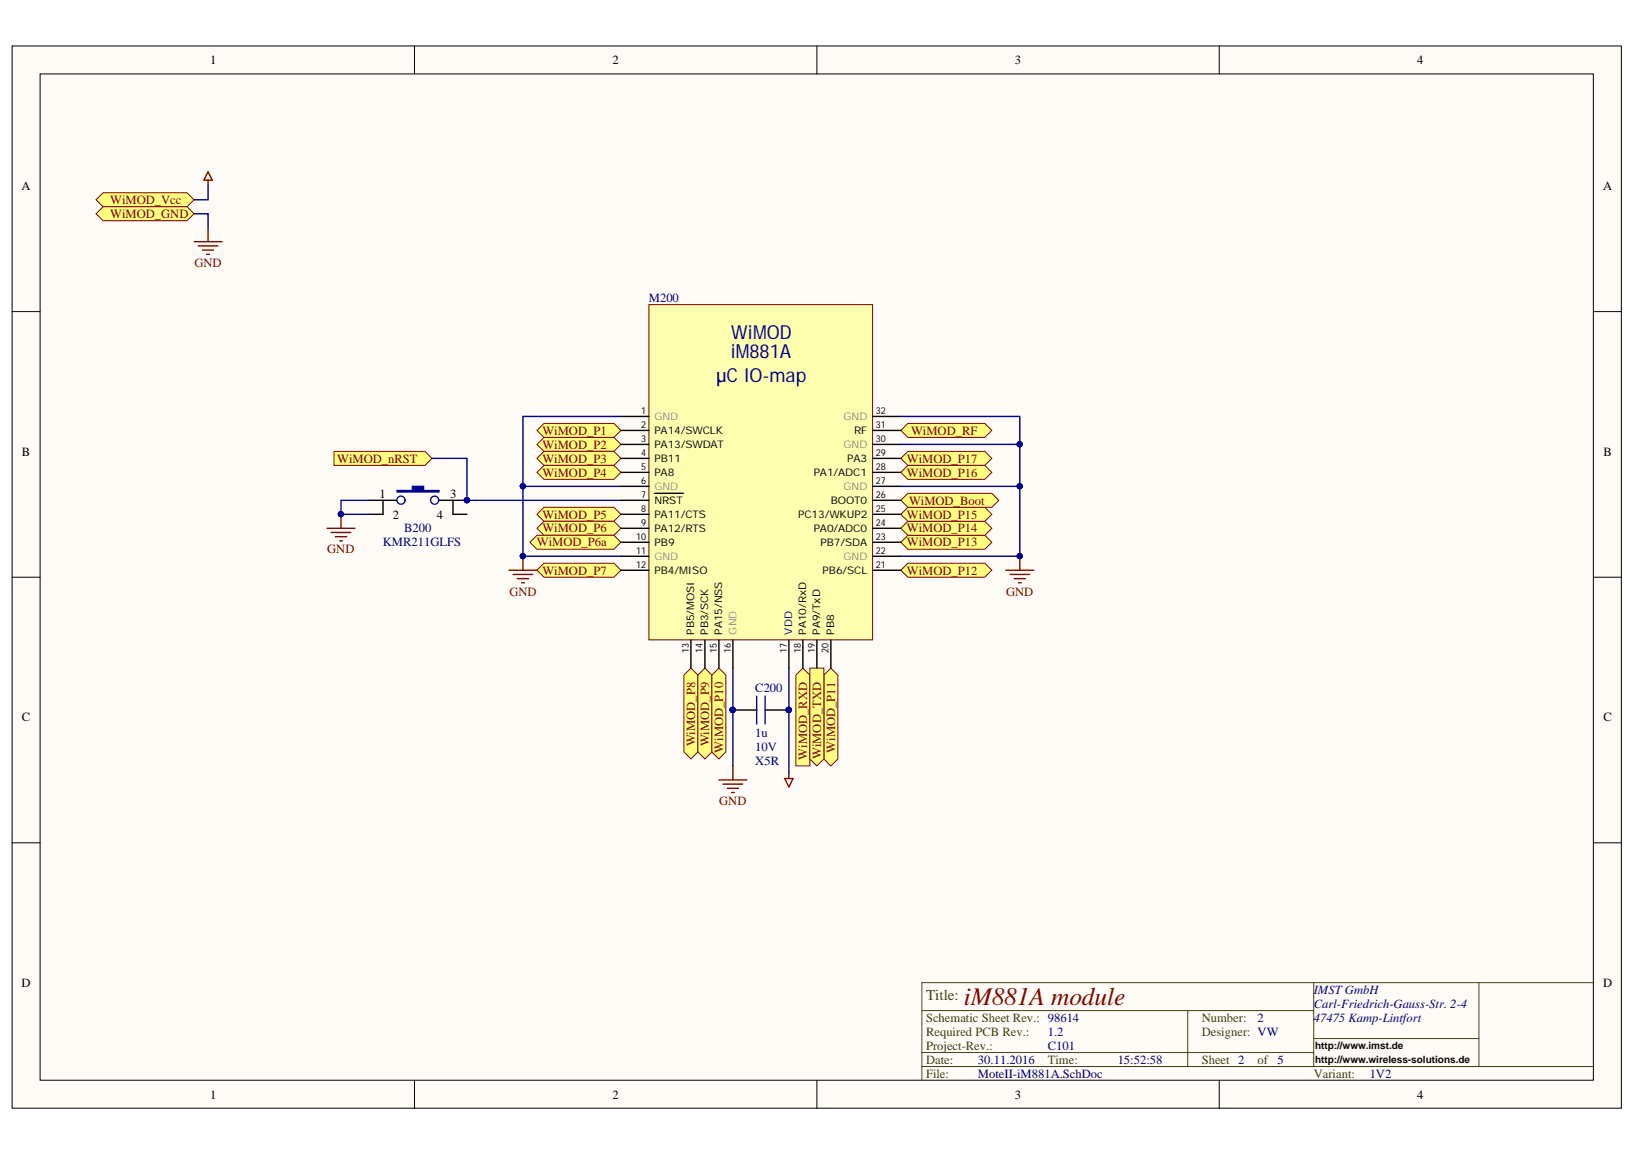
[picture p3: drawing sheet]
<svg xmlns="http://www.w3.org/2000/svg" width="297mm" height="210mm" viewBox="0 0 297 210" stroke-linecap="round" stroke-linejoin="round" font-family="sans-serif">
<g fill="#fffcf8" stroke="#000" stroke-width=".18">
<path d="M2.2 8.3h292.2v192.9h-292.2z"/>
<path d="M7.3 13.4h282v182.7h-282z"/>
</g>
<path d="M75.3 8.3v5.1M148.3 8.3v5.1M221.4 8.3v5.1M2.2 56.6h5.1M289.3 56.6h5.1M2.2 104.8h5.1M289.3 104.8h5.1M2.2 153h5.1M289.3 153h5.1M75.3 196.2v5.1M148.3 196.2v5.1M221.4 196.2v5.1" fill="none" stroke="#000" stroke-width=".18"/>
<path d="M238.5 178.4v15.3M268.5 178.4v15.3M289.3 178.4h-121.9v17.8M167.4 193.7h121.9M167.4 191.1h71.1M167.4 183.5h71.1M215.7 183.5v10.2M238.5 188.6h30" fill="none" stroke="#3f4511" stroke-width=".18"/>
<path d="M37.8 31.2l.7 1.5h-1.5zM37.8 32.7v1M35.2 43.9h5.1M36 44.6h3.6M36.8 45.4h2M37.5 46.2h.5M37.8 41.3v2.6" fill="none" stroke="#800000" stroke-width=".25"/>
<g fill="#ffff80" stroke="#800000" stroke-width=".18">
<path d="M17.4 36.3l1.3-1.3h15.3l1.2 1.3-1.2 1.2h-15.3z" fill-rule="evenodd"/>
<path d="M17.4 38.8l1.3-1.3h15.3l1.2 1.3-1.2 1.3h-15.3z" fill-rule="evenodd"/>
</g>
<path d="M67 90.8h5.1M79.7 90.8h5.1" fill="none" stroke="#000" stroke-width=".25"/>
<circle cx="84.8" cy="90.8" r=".48" fill="#000080" stroke="#000080" stroke-width=".18"/>
<path d="M72.1 89.1h2.8v-.8h2v.8h2.8v.2h-7.6z" fill-rule="evenodd" fill="#00f"/>
<g fill="none" stroke="#00f" stroke-width=".25">
<path d="M72.1 89.1h2.8v-.8h2v.8h2.8v.2h-7.6z"/>
<circle cx="72.8" cy="90.8" r=".74"/>
<circle cx="78.9" cy="90.8" r=".74"/>
</g>
<path d="M69.5 90.8v2.6h-2.5M82.2 90.8v2.6h2.6" fill="none" stroke="#000" stroke-width=".25"/>
<g fill="#000080" stroke="#000080" stroke-width=".18">
<circle cx="84.8" cy="90.8" r=".48"/>
<circle cx="61.9" cy="93.4" r=".48"/>
</g>
<path d="M59.4 95.9h5.1M60.1 96.7h3.6M60.9 97.4h2M61.7 98.2h.5M61.9 93.4v2.5" fill="none" stroke="#800000" stroke-width=".25"/>
<g fill="#ffff80" stroke="#800000" stroke-width=".18">
<path d="M97.5 78.2l1.3-1.3h12.7l1.2 1.3-1.2 1.2h-12.7z" fill-rule="evenodd"/>
<path d="M97.5 80.7l1.3-1.3h12.7l1.2 1.3-1.2 1.3h-12.7z" fill-rule="evenodd"/>
<path d="M97.5 83.2l1.3-1.2h12.7l1.2 1.2-1.2 1.3h-12.7z" fill-rule="evenodd"/>
<path d="M97.5 85.8l1.3-1.3h12.7l1.2 1.3-1.2 1.2h-12.7z" fill-rule="evenodd"/>
<path d="M97.5 93.4l1.3-1.3h12.7l1.2 1.3-1.2 1.3h-12.7z" fill-rule="evenodd"/>
<path d="M97.5 95.9l1.3-1.2h12.7l1.2 1.2-1.2 1.3h-12.7z" fill-rule="evenodd"/>
<path d="M97.5 103.5l1.3-1.2h12.7l1.2 1.2-1.2 1.3h-12.7z" fill-rule="evenodd"/>
<path d="M124.2 122.6l1.2-1.3 1.3 1.3v13.9l-1.3 1.3-1.2-1.3z" fill-rule="evenodd"/>
<path d="M126.7 122.6l1.3-1.3 1.3 1.3v13.9l-1.3 1.3-1.3-1.3z" fill-rule="evenodd"/>
<path d="M129.3 122.6l1.2-1.3 1.3 1.3v13.9l-1.3 1.3-1.2-1.3z" fill-rule="evenodd"/>
<path d="M149.6 122.6l1.3-1.3 1.2 1.3v15.2l-1.2 1.3-1.3-1.3z" fill-rule="evenodd"/>
<path d="M163.6 103.5l1.2-1.2h14l1.3 1.2-1.3 1.3h-14z" fill-rule="evenodd"/>
<path d="M163.6 98.5l1.2-1.3h14l1.3 1.3-1.3 1.2h-14z" fill-rule="evenodd"/>
<path d="M163.6 95.9l1.2-1.2h14l1.3 1.2-1.3 1.3h-14z" fill-rule="evenodd"/>
<path d="M163.6 93.4l1.2-1.3h14l1.3 1.3-1.3 1.3h-14z" fill-rule="evenodd"/>
<path d="M163.6 90.8l1.2-1.2h15.3l1.2 1.2-1.2 1.3h-15.3z" fill-rule="evenodd"/>
<path d="M163.6 83.2l1.2-1.2h14l1.3 1.2-1.3 1.3h-14z" fill-rule="evenodd"/>
</g>
<g fill="none" stroke="#800000" stroke-width=".25">
<path d="M92.4 103.5h5.1M93.2 104.3h3.5M93.9 105.1h2.1M94.7 105.8h.5M95 101v2.5M182.6 103.5h5.1M183.4 104.3h3.5M184.1 105.1h2.1M184.9 105.8h.5M185.2 101v2.5M133.1 139.1v2.5M130.5 141.6h5.1"/>
<path d="M131.3 142.4h3.5M132.1 143.1h2M132.8 143.9h.5M142.5 141.4h1.5l-.8 1.5zM143.2 140.3v1.1"/>
</g>
<g fill="#000080" stroke="#000080" stroke-width=".18">
<circle cx="94.9" cy="101" r=".48"/>
<circle cx="143.2" cy="128.9" r=".49"/>
<circle cx="133" cy="128.9" r=".49"/>
<circle cx="185.1" cy="101" r=".48"/>
</g>
<path d="M137.4 126.4v5.1M138.9 126.4v5.1" fill="none" stroke="#00f" stroke-width=".25"/>
<path d="M133.1 128.9h4.3M138.9 128.9h4.3" fill="none" stroke="#000" stroke-width=".25"/>
<g fill="#ffff80" stroke="#800000" stroke-width=".18">
<path d="M163.6 78.2l1.2-1.3h14l1.3 1.3-1.3 1.2h-14z" fill-rule="evenodd"/>
<path d="M144.5 122.6l1.3-1.3 1.2 1.3v16.5h-2.5z" fill-rule="evenodd"/>
<path d="M147 121.3h2.6v16.5l-1.3 1.3-1.3-1.3z" fill-rule="evenodd"/>
<path d="M60.6 82h16.6l1.2 1.2-1.2 1.3h-16.6z" fill-rule="evenodd"/>
</g>
<path d="M35.2 38.8h2.6v2.5M37.8 33.7v2.6h-2.6M112.7 75.6h-17.7v12.7M67 90.8h-5.1v2.6h5.1M78.4 83.2h6.4v7.6h27.9M112.7 88.3h-17.7v12.7h17.7M163.6 88.3h21.6M163.6 80.7h21.6" fill="none" stroke="#000080" stroke-width=".25"/>
<g fill="#000080" stroke="#000080" stroke-width=".18">
<circle cx="61.9" cy="93.4" r=".48"/>
<circle cx="185.1" cy="88.3" r=".48"/>
<circle cx="84.8" cy="90.8" r=".48"/>
<circle cx="94.9" cy="88.3" r=".48"/>
<circle cx="94.9" cy="101" r=".48"/>
<circle cx="185.1" cy="80.7" r=".48"/>
</g>
<path d="M96.2 98.5l1.3-1.3h14l1.2 1.3-1.2 1.2h-14z" fill-rule="evenodd" fill="#ffff80" stroke="#800000" stroke-width=".18"/>
<path d="M163.6 75.6h21.6v25.4h-21.6M133.1 121.3v17.8M143.2 121.3v19" fill="none" stroke="#000080" stroke-width=".25"/>
<g fill="#000080" stroke="#000080" stroke-width=".18">
<circle cx="185.1" cy="80.7" r=".48"/>
<circle cx="185.1" cy="88.3" r=".48"/>
<circle cx="185.1" cy="101" r=".48"/>
<circle cx="133" cy="128.9" r=".49"/>
<circle cx="143.2" cy="128.9" r=".49"/>
</g>
<path d="M117.8 55.3h40.6v60.9h-40.6z" fill="#ffffb0" stroke="#800000" stroke-width=".18"/>
<g fill="none" stroke="#000" stroke-width=".25">
<path d="M112.7 75.6h5.1M112.7 78.2h5.1M158.5 75.6h5.1M158.5 78.2h5.1M112.7 80.7h5.1M112.7 83.2h5.1M112.7 85.8h5.1M112.7 88.3h5.1M112.7 90.8h5.1M112.7 93.4h5.1M112.7 95.9h5.1M112.7 98.5h5.1"/>
<path d="M118.8 89.6h1.3M120.3 89.6h2.5M122.9 89.6h1.2M158.5 80.7h5.1M158.5 83.2h5.1M158.5 85.8h5.1M158.5 88.3h5.1M158.5 90.8h5.1M158.5 93.4h5.1M158.5 95.9h5.1M158.5 98.5h5.1M112.7 103.5h5.1"/>
<path d="M112.7 101h5.1M125.4 116.2v5.1M128 116.2v5.1M130.5 116.2v5.1M133.1 116.2v5.1M143.2 116.2v5.1M145.8 116.2v5.1M148.3 116.2v5.1M150.9 116.2v5.1M158.5 103.5h5.1M158.5 101h5.1"/>
</g>
<path d="M163.6 85.8l1.2-1.3h14l1.3 1.3-1.3 1.2h-14z" fill-rule="evenodd" fill="#ffff80" stroke="#800000" stroke-width=".18"/>
<text font-size="4.6" fill="#800000" x="175" y="182.5">iM881A module</text>
<g font-size="3.5" fill="#000080">
<text x="132.6" y="64.9">iM881A</text>
<text x="132.7" y="61.6">WiMOD</text>
<text x="130" y="69.3">µC IO-map</text>
</g>
<text font-size="2.7" fill="#3f4511" x="168.1" y="181.6">Title:</text>
<g font-size="2.3">
<text x="38.1" y="11.7">1</text>
<text x="111.2" y="11.7">2</text>
<text x="184.3" y="11.7">3</text>
<text x="257.3" y="11.7">4</text>
<text x="3.9" y="34.5">A</text>
<text x="291.1" y="34.5">A</text>
<text x="4" y="82.7">B</text>
<text x="291.1" y="82.7">B</text>
<text x="68.9" y="90.4">1</text>
<text x="71.3" y="94.2">2</text>
<text x="79.3" y="94.2">4</text>
<text x="81.7" y="90.4">3</text>
<text x="4" y="131">C</text>
<text x="291.1" y="131">C</text>
<text x="3.9" y="179.2">D</text>
<text x="291.1" y="179.2">D</text>
<text x="38.1" y="199.5">1</text>
<text x="111.2" y="199.5">2</text>
<text x="184.3" y="199.5">3</text>
<text x="257.3" y="199.5">4</text>
</g>
<g font-size="2.3" fill="#800000">
<text x="20" y="37">WiMOD_Vcc</text>
<text x="20" y="39.6">WiMOD_GND</text>
<text x="35.3" y="48.4">GND</text>
<text x="98.5" y="78.9">WiMOD_P1</text>
<text x="98.5" y="81.5">WiMOD_P2</text>
<text x="165.4" y="78.9">WiMOD_RF</text>
<text x="61.2" y="84">WiMOD_nRST</text>
<text x="98.5" y="84">WiMOD_P3</text>
<text x="98.5" y="86.5">WiMOD_P4</text>
<text x="164.7" y="84">WiMOD_P17</text>
<text x="164.7" y="86.5">WiMOD_P16</text>
<text x="98.5" y="94.2">WiMOD_P5</text>
<text x="164.7" y="94.2">WiMOD_P15</text>
<text x="165" y="91.6">WiMOD_Boot</text>
<text x="59.4" y="100.5">GND</text>
<text x="97.5" y="99.2">WiMOD_P6a</text>
<text x="98.5" y="96.7">WiMOD_P6</text>
<text x="164.7" y="99.2">WiMOD_P13</text>
<text x="164.7" y="96.7">WiMOD_P14</text>
<text x="98.5" y="104.3">WiMOD_P7</text>
<text x="164.7" y="104.3">WiMOD_P12</text>
<text x="92.5" y="108.1">GND</text>
<text x="182.7" y="108.1">GND</text>
<text x="126.2" y="135.5" transform="rotate(-90 126.2 135.5)">WiMOD_P8</text>
<text x="128.8" y="135.5" transform="rotate(-90 128.8 135.5)">WiMOD_P9</text>
<text x="131.3" y="136.7" transform="rotate(-90 131.3 136.7)">WiMOD_P10</text>
<text x="146.6" y="138" transform="rotate(-90 146.6 138)">WiMOD_RXD</text>
<text x="149.1" y="137.9" transform="rotate(-90 149.1 137.9)">WiMOD_TXD</text>
<text x="151.6" y="136.7" transform="rotate(-90 151.6 136.7)">WiMOD_P11</text>
<text x="130.6" y="146.2">GND</text>
</g>
<g font-size="2.3" fill="#000080">
<text x="117.8" y="54.8">M200</text>
<text x="69.5" y="99.2">KMR211GLFS</text>
<text x="73.4" y="96.7">B200</text>
<text x="137.1" y="125.6">C200</text>
<text x="137.1" y="136.3">10V</text>
<text x="137.1" y="133.8">1u</text>
<text x="137.1" y="138.8">X5R</text>
<text x="228.3" y="185.6">2</text>
<text x="238.5" y="183">Carl-Friedrich-Gauss-Str. 2-4</text>
<text x="238.5" y="185.6">47475 Kamp-Lintfort</text>
<text x="238.5" y="180.4">IMST GmbH</text>
<text x="190.2" y="190.6">C101</text>
<text x="190.2" y="188.1">1.2</text>
<text x="177.6" y="195.7">MoteII-iM881A.SchDoc</text>
<text x="177.6" y="193.2">30.11.2016</text>
<text x="202.9" y="193.2">15:52:58</text>
<text x="248.7" y="195.7">1V2</text>
</g>
<g font-size="2.3" fill="#3f4511">
<text x="168.1" y="185.6">Schematic Sheet Rev.: 98614</text>
<text x="218.2" y="185.6">Number:</text>
<text x="168.1" y="190.6">Project-Rev.:</text>
<text x="168.1" y="188.1">Required PCB Rev.:</text>
<text x="218.2" y="188.1">Designer: VW</text>
<text x="168.1" y="195.7">File:</text>
<text x="168.1" y="193.2">Date:</text>
<text x="190.2" y="193.2">Time:</text>
<text x="218.2" y="193.2">Sheet 2</text>
<text x="228.3" y="193.2">of 5</text>
<text x="238.5" y="195.7">Variant:</text>
</g>
<g font-size="1.9" fill="#918e92">
<text x="118.8" y="76.2">GND</text>
<text x="153.2" y="76.2">GND</text>
<text x="153.2" y="81.3">GND</text>
<text x="118.8" y="88.9">GND</text>
<text x="153.2" y="88.9">GND</text>
<text x="118.8" y="101.6">GND</text>
<text x="153.2" y="101.6">GND</text>
<text x="133.7" y="115.2" transform="rotate(-90 133.7 115.2)">GND</text>
</g>
<g font-size="1.9">
<text x="118.8" y="78.8">PA14/SWCLK</text>
<text x="118.8" y="81.3">PA13/SWDAT</text>
<text x="118.8" y="83.8">PB11</text>
<text x="153.8" y="83.8">PA3</text>
<text x="155.1" y="78.8">RF</text>
<text x="118.8" y="86.4">PA8</text>
<text x="147.7" y="86.4">PA1/ADC1</text>
<text x="118.8" y="91.4">NRST</text>
<text x="118.8" y="94">PA11/CTS</text>
<text x="144.9" y="94">PC13/WKUP2</text>
<text x="150.8" y="91.4">BOOT0</text>
<text x="118.8" y="96.6">PA12/RTS</text>
<text x="118.8" y="99.1">PB9</text>
<text x="147.7" y="96.6">PA0/ADC0</text>
<text x="149" y="99.1">PB7/SDA</text>
<text x="118.8" y="104.2">PB4/MISO</text>
<text x="149.4" y="104.2">PB6/SCL</text>
<text x="126.1" y="115.2" transform="rotate(-90 126.1 115.2)">PB5/MOSI</text>
<text x="128.6" y="115.2" transform="rotate(-90 128.6 115.2)">PB3/SCK</text>
<text x="131.1" y="115.2" transform="rotate(-90 131.1 115.2)">PA15/NSS</text>
<text x="146.4" y="115.2" transform="rotate(-90 146.4 115.2)">PA10/RxD</text>
<text x="148.9" y="115.2" transform="rotate(-90 148.9 115.2)">PA9/TxD</text>
<text x="151.5" y="115.2" transform="rotate(-90 151.5 115.2)">PB8</text>
</g>
<text font-size="1.9" fill="#0c0087" x="143.9" y="115.2" transform="rotate(-90 143.9 115.2)">VDD</text>
<g font-size="1.8" fill="#080d02">
<text x="238.8" y="190.5">http://www.imst.de</text>
<text x="238.8" y="193">http://www.wireless-solutions.de</text>
</g>
<g font-size="1.7">
<text x="116.4" y="75.2">1</text>
<text x="116.4" y="77.8">2</text>
<text x="159" y="77.8">31</text>
<text x="159" y="75.2">32</text>
<text x="116.4" y="80.3">3</text>
<text x="116.4" y="82.8">4</text>
<text x="159" y="82.8">29</text>
<text x="159" y="80.3">30</text>
<text x="116.4" y="85.4">5</text>
<text x="116.4" y="87.9">6</text>
<text x="159" y="87.9">27</text>
<text x="159" y="85.4">28</text>
<text x="116.4" y="90.5">7</text>
<text x="116.4" y="93">8</text>
<text x="116.4" y="95.5">9</text>
<text x="159" y="95.5">24</text>
<text x="159" y="93">25</text>
<text x="159" y="90.5">26</text>
<text x="115.5" y="98.1">10</text>
<text x="115.5" y="100.6">11</text>
<text x="159" y="100.6">22</text>
<text x="159" y="98.1">23</text>
<text x="115.5" y="103.1">12</text>
<text x="159" y="103.1">21</text>
<text x="125" y="118.6" transform="rotate(-90 125 118.6)">13</text>
<text x="127.6" y="118.6" transform="rotate(-90 127.6 118.6)">14</text>
<text x="130.2" y="118.6" transform="rotate(-90 130.2 118.6)">15</text>
<text x="132.7" y="118.6" transform="rotate(-90 132.7 118.6)">16</text>
<text x="142.8" y="118.6" transform="rotate(-90 142.8 118.6)">17</text>
<text x="145.4" y="118.6" transform="rotate(-90 145.4 118.6)">18</text>
<text x="147.9" y="118.6" transform="rotate(-90 147.9 118.6)">19</text>
<text x="150.5" y="118.6" transform="rotate(-90 150.5 118.6)">20</text>
</g>
</svg>
